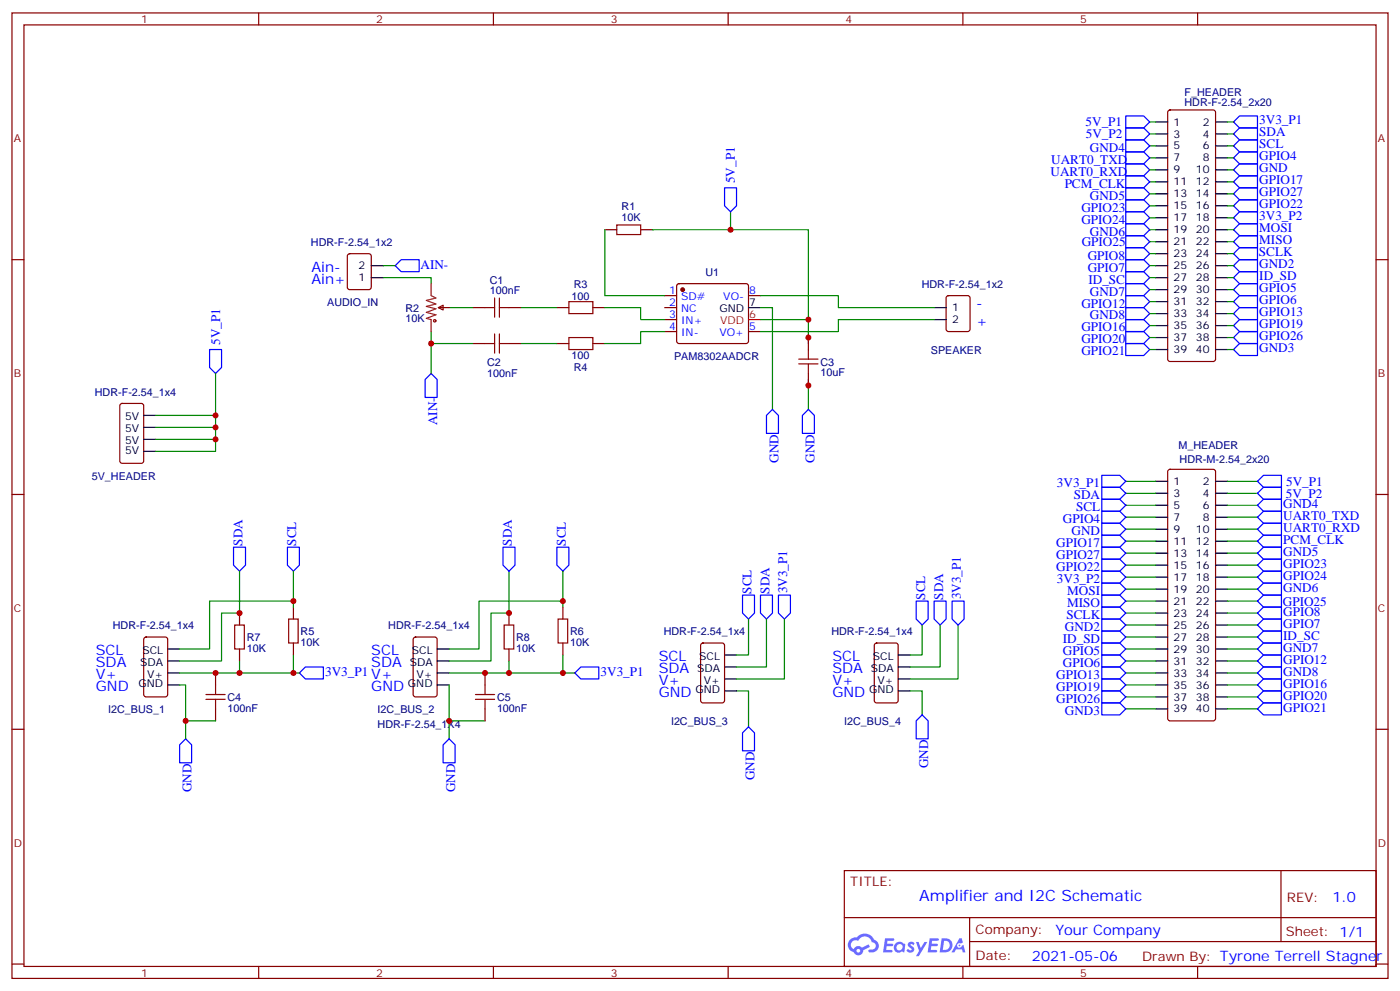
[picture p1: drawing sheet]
<svg xmlns="http://www.w3.org/2000/svg" width="412mm" height="292mm" viewBox="0 0 412 292" stroke-linecap="round" stroke-linejoin="round" font-family="sans-serif">
<g fill="none" stroke="#870000" stroke-width=".35">
<path d="M3.5 3.8h405.4v284.3h-405.4zM7.1 7.3h398.2v277.3h-398.2zM76.2 3.8v3.5M145.3 3.8v3.5M214.5 3.8v3.5M283.6 3.8v3.5M352.8 3.8v3.5M3.5 76.5h3.6M405.3 76.5h3.6M3.5 145.6h3.6M405.3 145.6h3.6M3.5 214.8h3.6"/>
<path d="M405.3 214.8h3.6M248.7 256.4h156.6v28.2h-156.6zM377.3 256.4v20.9M248.7 270.2h156.5M285.6 277.3h119.6M285.6 270.2v14.2M3.5 283.9h3.6M76.2 284.6v3.5M145.3 284.6v3.5M214.5 284.6v3.5M283.6 284.6v3.5M352.8 284.6v3.5"/>
<path d="M405.3 283.9h3.6"/>
</g>
<g fill="#5487ff">
<path d="M267.7 277.6a1.22 1.22 0 0 1 1.7 .2l-.4 .6a.47 .47 0 0 0-.3-.4 .47 .47 0 0 0-.5 .2l.1 .2a1.14 1.14 0 0 1 .8 1.8 1.14 1.14 0 0 1-1.9 0l-.2-.2 .5-.6 .7 .5a.29 .29 0 0 0 .3-.3 .29 .29 0 0 0-.2-.3 1.04 1.04 0 0 1-.6-1.7z"/>
<path d="M260.7 276.3h2.4l.3 .2-.2 .5-1.8 .1-.1 .8h1.5l.3 .4-.3 .4h-1.6l-.2 1.1h1.7l.2 .3-.2 .3-2.6 .1z"/>
<path d="M273.8 276.3h2.4l.3 .2-.1 .5-1.8 .1-.2 .8h1.6l.3 .4-.4 .4h-1.6l-.1 1.1h1.7l.2 .3-.2 .3-2.6 .1z"/>
<path d="M282.6 276.3h.7l.3 1.3-.6 .3a.69 .69 0 0 0-1 .3 .69 .69 0 0 0 .4 .9 .69 .69 0 0 0 .9-.6l.5-.2 .6 2.2h-.8l-.2-.9h-1.8l-.5 .9h-.8z"/>
<path d="M269.8 277.4h.8l.6 1.8 1.1-1.8h.9l-2.6 4.2h-.8l.9-1.5z"/>
<path d="M277.4 276.3l-.6 4.2h1.3a2.11 2.11 0 0 0 2.5-2.1 2.11 2.11 0 0 0-2.5-2.1zM278.1 277.1a1.39 1.39 0 0 1 1.7 1.4 1.39 1.39 0 0 1-1.8 1.3h-.3z"/>
<path d="M263.7 277.9a1.54 1.54 0 0 0-.1 2.2 1.54 1.54 0 0 0 2.2 .1l.6 .3 .3-2.3-.2-.3h-.4a1.49 1.49 0 0 0-2.4 0zM264 278.9a.94 .94 0 0 1 1.8 0 .94 .94 0 0 1-1.8 0z"/>
<path d="M250.4 276.7a2.18 2.18 0 0 0 1.1 3.7 1.44 1.44 0 0 0 1.6 .9 1.44 1.44 0 0 0 1.2-1.4l2-1.1-.5-.7-1.9 1a1.47 1.47 0 0 0-2.4 .4 1.39 1.39 0 0 1-.7-1.9 1.39 1.39 0 0 1 2-.5 2.12 2.12 0 0 1 2.2-1.3 2.12 2.12 0 0 1 1.9 1.7 1.14 1.14 0 0 1 1.1 1.4 1.14 1.14 0 0 1-1.7 .7 .43 .43 0 0 0-.5 .4 .43 .43 0 0 0 .4 .5 1.98 1.98 0 0 0 2.5-1.2 1.98 1.98 0 0 0-1.2-2.6 3.1 3.1 0 0 0-5.3-.6l-.9 .1zM252.3 280a.55 .55 0 0 1 1.1 0 .55 .55 0 0 1-1.1 0z"/>
<circle cx="282.6" cy="278.4" r=".26"/>
</g>
<g fill="none" stroke="#a10000" stroke-width=".35">
<path d="M181.7 66.3h7v2.8h-7zM142.9 90.6h2.8M145.7 87.8v5.6M145.7 98.4v5.6M147.1 90.6h2.8M147.1 87.8v5.6M147.1 98.4v5.6M167.6 99.4h7v3.5h-7zM167.6 88.8h7v3.6h-7zM142.9 101.2h2.8M147.1 101.2h2.8M235.3 107.2h5.6"/>
<path d="M235.3 105.8h5.6M238.1 102.9v2.9M238.1 107.2v2.8M69.1 184.1h2.9v7h-2.9zM85 182.3h2.8v7.1h-2.8zM148.5 184.1h2.8v7h-2.8zM164.4 182.3h2.8v7.1h-2.8zM60.7 206h5.6M60.7 204.5h5.6M63.5 201.7v2.8M63.5 206v2.8M140.1 206h5.6"/>
<path d="M140.1 204.5h5.6M142.9 201.7v2.8M142.9 206v2.8"/>
<circle cx="128.1" cy="94.5" r=".35"/>
</g>
<g fill="none" stroke="#870000" stroke-width=".35">
<path d="M344.2 32.6l.5-.2h12.7l.5 .2 .2 .5v72.7l-.3 .5-.4 .2h-12.7l-.5-.3-.2-.4v-72.7zM102.5 74.9l.5-.2h5.7l.6 .4 .1 9.5-.5 .6-5.9 .1-.6-.5-.1-9.4zM178.2 67.7h3.5M188.7 67.7h3.6M129.1 90.6l1.4-.7v1.4zM129.1 90.6h3.2M139.3 90.6h3.6M149.9 90.6h3.6M164 90.6h3.6M174.6 90.6h3.6M195.8 90.6h3.5M195.8 87.1h3.5"/>
<path d="M195.8 94.1h3.5M195.8 97.6h3.5M199.6 83.7l.4-.2h19.8l.5 .2 .2 .5v16.3l-.2 .5-.5 .2h-19.8l-.5-.3-.2-.4v-16.3zM220.5 87.1h3.5M220.5 97.6h3.5M238.1 99.4v3.5M278.9 87.3l.5-.2h5.6l.7 .4 .1 9.4-.5 .7h-5.9l-.7-.4v-9.4zM35.5 119l.5-.2h5.6l.7 .4v16.5l-.4 .7-5.9 .1-.7-.5v-16.5zM139.3 101.2h3.6M149.9 101.2h3.6M164 101.2h3.6M174.6 101.2h3.6"/>
<path d="M238.1 110v3.5M344.2 138.4l.5-.2h12.7l.5 .2 .2 .5v72.7l-.3 .5-.4 .2h-12.7l-.5-.2-.2-.5v-72.7zM86.4 178.8v3.5M165.8 178.8v3.5M42.6 187.8l.4-.2h5.7l.6 .4 .1 16.5-.5 .7h-5.9l-.6-.4-.1-16.5zM63.5 198.2v3.5M70.6 180.6v3.5M70.6 191.1v3.6M86.4 189.4v3.5M121.9 187.8l.5-.2h5.7l.6 .4 .1 16.5-.5 .7h-5.9l-.6-.4-.1-16.5zM142.9 198.2v3.5M149.9 180.6v3.5"/>
<path d="M149.9 191.1v3.6M165.8 189.4v3.5M206.6 189.6l.5-.2h5.6l.7 .4v16.5l-.4 .7h-5.9l-.7-.5v-16.4zM257.8 189.6l.4-.2h5.7l.6 .4 .1 16.5-.5 .7h-5.9l-.6-.5-.1-16.4zM63.5 208.8v3.5M142.9 208.8v3.5"/>
</g>
<circle cx="201.1" cy="85.3" r=".53" fill="#870000" stroke="#870000" stroke-width=".35"/>
<path d="M220.5 94.1h3.5" fill="none" stroke="#f00" stroke-width=".35"/>
<g fill="none" stroke="#000" stroke-width=".35">
<path d="M340.4 35.9h3.6M340.4 39.4h3.6M358.1 35.9h3.5M358.1 39.4h3.5M340.4 43h3.6M340.4 46.5h3.6M340.4 50h3.6M340.4 53.6h3.6M340.4 57.1h3.6M358.1 43h3.5M358.1 46.5h3.5M358.1 50h3.5"/>
<path d="M358.1 53.6h3.5M358.1 57.1h3.5M109.4 78.2h3.5M340.4 78.2h3.6M340.4 60.6h3.6M340.4 64.1h3.6M340.4 67.7h3.6M340.4 71.2h3.6M340.4 74.7h3.6M358.1 78.2h3.5M358.1 60.6h3.5M358.1 64.1h3.5"/>
<path d="M358.1 67.7h3.5M358.1 71.2h3.5M358.1 74.7h3.5M109.4 81.8h3.5M220.5 90.6h3.5M275.2 90.6h3.5M275.2 94.1h3.5M340.4 81.8h3.6M340.4 85.3h3.6M340.4 88.8h3.6M340.4 92.4h3.6M340.4 95.9h3.6"/>
<path d="M340.4 99.4h3.6M358.1 81.8h3.5M358.1 85.3h3.5M358.1 88.8h3.5M358.1 92.4h3.5M358.1 95.9h3.5M358.1 99.4h3.5M340.4 102.9h3.6M358.1 102.9h3.5M42.3 132.9h3.6M42.3 129.4h3.6M42.3 125.9h3.6"/>
<path d="M42.3 122.3h3.6M340.4 141.7h3.6M340.4 145.3h3.6M340.4 148.8h3.6M340.4 152.3h3.6M340.4 155.9h3.6M340.4 159.4h3.6M358.1 141.7h3.5M358.1 145.3h3.5M358.1 148.8h3.5M358.1 152.3h3.5M358.1 155.9h3.5"/>
<path d="M358.1 159.4h3.5M340.4 162.9h3.6M340.4 166.4h3.6M340.4 170h3.6M340.4 173.5h3.6M340.4 177h3.6M358.1 162.9h3.5M358.1 166.4h3.5M358.1 170h3.5M358.1 173.5h3.5M358.1 177h3.5M49.4 198.2h3.5"/>
<path d="M49.4 194.7h3.5M49.4 191.1h3.5M128.8 198.2h3.5M128.8 194.7h3.5M128.8 191.1h3.5M213.4 200h3.6M213.4 196.4h3.6M213.4 192.9h3.6M264.6 200h3.5M264.6 196.4h3.5M264.6 192.9h3.5M340.4 198.2h3.6"/>
<path d="M340.4 194.7h3.6M340.4 191.1h3.6M340.4 180.6h3.6M340.4 184.1h3.6M340.4 187.6h3.6M358.1 198.2h3.5M358.1 194.7h3.5M358.1 191.1h3.5M358.1 180.6h3.5M358.1 184.1h3.5M358.1 187.6h3.5M49.4 201.7h3.5"/>
<path d="M128.8 201.7h3.5M213.4 203.5h3.6M264.6 203.5h3.5M340.4 201.7h3.6M340.4 205.2h3.6M340.4 208.8h3.6M358.1 201.7h3.5M358.1 205.2h3.5M358.1 208.8h3.5"/>
</g>
<g fill="none" stroke="#008700" stroke-width=".35">
<path d="M338.7 35.9h1.7M338.7 39.4h1.7M361.6 35.9h1.8M361.6 39.4h1.8M338.7 43h1.7M338.7 46.5h1.7M338.7 53.6h1.7M338.7 57.1h1.7M338.7 50h1.7M361.6 43h1.8M361.6 46.5h1.8M361.6 53.6h1.8"/>
<path d="M361.6 57.1h1.8M361.6 50h1.8M112.9 78.2h3.5M178.2 67.7v19.4h17.6M192.3 67.7h45.8v26.4h-14.1M215.2 62.4v5.3M338.7 74.7h1.7M338.7 78.2h1.7M338.7 71.2h1.7M338.7 67.7h1.7M338.7 64.1h1.7M338.7 60.6h1.7"/>
<path d="M361.6 74.7h1.8M361.6 78.2h1.8M361.6 71.2h1.8M361.6 67.7h1.8M361.6 64.1h1.8M361.6 60.6h1.8M112.9 81.8h14.1v1.7M127 97.6v3.6h12.3M132.3 90.6h7M153.5 90.6h10.5M178.2 90.6h10.5v3.5h7.1M195.8 97.6h-7.1v3.6h-10.5"/>
<path d="M224 87.1h22.9v3.5h28.3M224 90.6h3.5v30M238.1 94.1v7.1M275.2 94.1h-28.3v3.5h-22.9M338.7 99.4h1.7M338.7 95.9h1.7M338.7 92.4h1.7M338.7 88.8h1.7M338.7 85.3h1.7M338.7 81.8h1.7M361.6 99.4h1.8M361.6 95.9h1.8"/>
<path d="M361.6 92.4h1.8M361.6 88.8h1.8M361.6 85.3h1.8M361.6 81.8h1.8M63.5 110v22.9h-17.6M127 101.2v8.8M153.5 101.2h10.5M238.1 111.8v8.8M338.7 102.9h1.7M361.6 102.9h1.8M45.9 129.4h17.6M45.9 125.9h17.6"/>
<path d="M45.9 122.3h17.6M331.6 141.7h8.8M331.6 145.3h8.8M331.6 148.8h8.8M331.6 152.3h8.8M331.6 155.9h8.8M331.6 159.4h8.8M361.6 141.7h8.8M361.6 145.3h8.8M361.6 148.8h8.8M361.6 152.3h8.8M361.6 155.9h8.8"/>
<path d="M361.6 159.4h8.8M70.6 168.2v12.4h-5.3v14.1h-12.4M86.4 178.8v-1.8h-24.7v14.1h-8.8M86.4 168.2v8.8M149.9 168.2v12.4h-5.3v14.1h-12.3M165.8 178.8v-1.8h-24.7v14.1h-8.8M165.8 168.2v8.8M331.6 162.9h8.8M331.6 166.4h8.8M331.6 170h8.8M331.6 173.5h8.8M331.6 177h8.8"/>
<path d="M361.6 162.9h8.8M361.6 166.4h8.8M361.6 170h8.8M361.6 173.5h8.8M361.6 177h8.8M70.6 194.7v3.5M86.4 192.9v5.3h-33.5M86.4 198.2h1.8M149.9 194.7v3.5M165.8 192.9v5.3h-33.5M165.8 198.2h3.5M220.5 182.3v10.6h-3.5"/>
<path d="M225.8 182.3v14.1h-8.8M231.1 182.3v17.7h-14.1M271.6 184.1v8.8h-3.5M276.9 184.1v12.3h-8.8M282.2 184.1v15.9h-14.1M331.6 180.6h8.8M331.6 184.1h8.8M331.6 187.6h8.8M331.6 191.1h8.8M331.6 198.2h8.8M331.6 194.7h8.8M361.6 180.6h8.8"/>
<path d="M361.6 184.1h8.8M361.6 187.6h8.8M361.6 191.1h8.8M361.6 198.2h8.8M361.6 194.7h8.8M52.9 201.7h1.8v10.6h8.8M54.7 212.3v5.3M132.3 201.7v10.6h10.6M132.3 212.3v5.3M217 203.5h3.5v10.6M268.1 203.5h3.5v7M331.6 201.7h8.8"/>
<path d="M331.6 205.2h8.8M331.6 208.8h8.8M361.6 201.7h8.8M361.6 205.2h8.8M361.6 208.8h8.8"/>
</g>
<g fill="none" stroke="#00f" stroke-width=".35">
<path d="M331.6 34.1h5.3l1.8 1.8-1.8 1.8h-5.3zM331.6 37.7h5.3l1.8 1.7-1.8 1.8h-5.3zM363.4 39.4l1.7-1.7h5.3v3.5h-5.3zM363.4 35.9l1.7-1.8h5.3v3.6h-5.3zM213.4 55.3h3.6v5.3l-1.8 1.8-1.8-1.8zM331.6 48.3h5.3l1.8 1.7-1.8 1.8h-5.3zM331.6 44.7h5.3l1.8 1.8-1.8 1.8h-5.3zM331.6 41.2h5.3l1.8 1.8-1.8 1.7h-5.3zM331.6 51.8h5.3l1.8 1.8-1.8 1.7h-5.3zM331.6 55.3h5.3l1.8 1.8-1.8 1.7h-5.3zM331.6 58.8h5.3l1.8 1.8-1.8 1.8h-5.3zM363.4 53.6l1.7-1.8h5.3v3.5h-5.3z"/>
<path d="M363.4 46.5l1.7-1.8h5.3v3.6h-5.3zM365.1 55.3h5.3v3.5h-5.3l-1.7-1.7zM365.1 48.3h5.3v3.5h-5.3l-1.7-1.8zM365.1 41.2h5.3v3.5h-5.3l-1.7-1.7zM116.4 78.2l1.8-1.7h5.3v3.5h-5.3zM331.6 62.4h5.3l1.8 1.7-1.8 1.8h-5.3zM331.6 65.9h5.3l1.8 1.8-1.8 1.7h-5.3zM331.6 69.4h5.3l1.8 1.8-1.8 1.8h-5.3zM331.6 73h5.3l1.8 1.7-1.8 1.8h-5.3zM331.6 76.5h5.3l1.8 1.7-1.8 1.8h-5.3zM363.4 78.2l1.7-1.7h5.3v3.5h-5.3zM363.4 67.7l1.7-1.8h5.3v3.5h-5.3z"/>
<path d="M363.4 60.6l1.7-1.8h5.3v3.6h-5.3zM365.1 73h5.3v3.5h-5.3l-1.7-1.8zM365.1 69.4h5.3v3.6h-5.3l-1.7-1.8zM365.1 62.4h5.3v3.5h-5.3l-1.7-1.8zM331.6 80h5.3l1.8 1.8-1.8 1.7h-5.3zM331.6 83.5h5.3l1.8 1.8-1.8 1.8h-5.3zM331.6 87.1h5.3l1.8 1.7-1.8 1.8h-5.3zM331.6 90.6h5.3l1.8 1.8-1.8 1.7h-5.3zM331.6 94.1h5.3l1.8 1.8-1.8 1.7h-5.3zM331.6 97.6h5.3l1.8 1.8-1.8 1.8h-5.3zM363.4 99.4l1.7-1.8h5.3v3.6h-5.3zM363.4 92.4l1.7-1.8h5.3v3.5h-5.3z"/>
<path d="M363.4 85.3l1.7-1.8h5.3v3.6h-5.3zM365.1 94.1h5.3v3.5h-5.3l-1.7-1.7zM365.1 87.1h5.3v3.5h-5.3l-1.7-1.8zM365.1 80h5.3v3.5h-5.3l-1.7-1.7zM61.7 102.9h3.6v5.3l-1.8 1.8-1.8-1.8zM127 110l1.8 1.8v5.3h-3.6v-5.3zM331.6 101.2h5.3l1.8 1.7-1.8 1.8h-5.3zM365.1 101.2h5.3v3.5h-5.3l-1.7-1.8zM227.5 120.6l1.8 1.7v5.3h-3.5v-5.3zM238.1 120.6l1.8 1.7v5.3h-3.5v-5.3zM324.6 140h5.2l1.8 1.7-1.8 1.8h-5.2zM324.6 143.5h5.2l1.8 1.8-1.8 1.7h-5.2z"/>
<path d="M324.6 147h5.2l1.8 1.8-1.8 1.8h-5.2zM324.6 150.6h5.2l1.8 1.7-1.8 1.8h-5.2zM324.6 154.1h5.2l1.8 1.8-1.8 1.7h-5.2zM324.6 157.6h5.2l1.8 1.8-1.8 1.7h-5.2zM370.4 141.7l1.8-1.7h5.3v3.5h-5.3zM370.4 145.3l1.8-1.8h5.3v3.5h-5.3zM370.4 152.3l1.8-1.7h5.3v3.5h-5.3zM370.4 148.8l1.8-1.8h5.3v3.6h-5.3zM370.4 159.4l1.8-1.8h5.3v3.5h-5.3zM370.4 155.9l1.8-1.8h5.3v3.5h-5.3zM68.8 161.1h3.5v5.3l-1.7 1.8-1.8-1.8zM84.7 161.1h3.5v5.3l-1.8 1.8-1.7-1.8z"/>
<path d="M148.2 161.1h3.5v5.3l-1.8 1.8-1.7-1.8zM164 161.1h3.6v5.3l-1.8 1.8-1.8-1.8zM218.7 175.3h3.5v5.3l-1.7 1.7-1.8-1.7zM224 175.3h3.5v5.3l-1.7 1.7-1.8-1.7zM229.3 175.3h3.5v5.3l-1.7 1.7-1.8-1.7zM269.9 177h3.5v5.3l-1.8 1.8-1.7-1.8zM275.2 177h3.5v5.3l-1.8 1.8-1.7-1.8zM280.5 177h3.5v5.3l-1.8 1.8-1.7-1.8zM324.6 161.1h5.2l1.8 1.8-1.8 1.8h-5.2zM324.6 164.7h5.2l1.8 1.7-1.8 1.8h-5.2zM324.6 168.2h5.2l1.8 1.8-1.8 1.7h-5.2zM324.6 171.7h5.2l1.8 1.8-1.8 1.8h-5.2z"/>
<path d="M324.6 175.3h5.2l1.8 1.7-1.8 1.8h-5.2zM324.6 178.8h5.2l1.8 1.8-1.8 1.7h-5.2zM370.4 162.9l1.8-1.8h5.3v3.6h-5.3zM370.4 166.4l1.8-1.7h5.3v3.5h-5.3zM370.4 173.5l1.8-1.8h5.3v3.6h-5.3zM370.4 170l1.8-1.8h5.3v3.5h-5.3zM370.4 177l1.8-1.7h5.3v3.5h-5.3zM88.2 198.2l1.8-1.8h5.2v3.6h-5.2zM169.3 198.2l1.8-1.8h5.3v3.6h-5.3zM324.6 182.3h5.2l1.8 1.8-1.8 1.7h-5.2zM324.6 185.8h5.2l1.8 1.8-1.8 1.8h-5.2zM324.6 189.4h5.2l1.8 1.7-1.8 1.8h-5.2z"/>
<path d="M324.6 192.9h5.2l1.8 1.8-1.8 1.7h-5.2zM324.6 196.4h5.2l1.8 1.8-1.8 1.8h-5.2zM324.6 200h5.2l1.8 1.7-1.8 1.8h-5.2zM370.4 180.6l1.8-1.8h5.3v3.5h-5.3zM370.4 187.6l1.8-1.8h5.3v3.6h-5.3zM370.4 191.1l1.8-1.7h5.3v3.5h-5.3zM370.4 184.1l1.8-1.8h5.3v3.5h-5.3zM370.4 198.2l1.8-1.8h5.3v3.6h-5.3zM370.4 194.7l1.8-1.8h5.3v3.5h-5.3zM54.7 217.6l1.7 1.8v5.2h-3.5v-5.2zM130.5 219.4l1.8-1.8 1.8 1.8v5.2h-3.6zM220.5 214.1l1.7 1.7v5.3h-3.5v-5.3z"/>
<path d="M271.6 210.5l1.8 1.8v5.3h-3.5v-5.3zM324.6 203.5h5.2l1.8 1.7-1.8 1.8h-5.2zM324.6 207h5.2l1.8 1.8-1.8 1.7h-5.2zM370.4 201.7l1.8-1.7h5.3v3.5h-5.3zM370.4 205.2l1.8-1.7h5.3v3.5h-5.3zM370.4 208.8l1.8-1.8h5.3v3.5h-5.3z"/>
</g>
<path d="M127 83.5v3.6l1.4 .7-2.8 .7 2.8 1-2.8 .7 2.8 .7-2.8 1.1 2.8 .7-2.8 1.1 1.4 .3v3.5" fill="none" stroke="#8c2424" stroke-width=".35"/>
<g fill="#c00">
<circle cx="70.6" cy="198.2" r=".88"/>
<circle cx="63.5" cy="198.2" r=".88"/>
<circle cx="132.3" cy="212.3" r=".88"/>
<circle cx="142.9" cy="198.2" r=".88"/>
<circle cx="149.9" cy="198.2" r=".88"/>
<circle cx="86.4" cy="198.2" r=".88"/>
<circle cx="63.5" cy="122.3" r=".88"/>
<circle cx="63.5" cy="125.9" r=".88"/>
<circle cx="63.5" cy="129.4" r=".88"/>
<circle cx="165.8" cy="198.2" r=".88"/>
<circle cx="70.6" cy="180.6" r=".88"/>
<circle cx="86.4" cy="177" r=".88"/>
<circle cx="165.8" cy="177" r=".88"/>
<circle cx="149.9" cy="180.6" r=".88"/>
<circle cx="215.2" cy="67.7" r=".88"/>
<circle cx="127" cy="101.2" r=".88"/>
<circle cx="54.7" cy="212.3" r=".88"/>
<circle cx="238.1" cy="94.1" r=".88"/>
<circle cx="238.1" cy="113.5" r=".88"/>
<circle cx="238.1" cy="99.4" r=".88"/>
</g>
<text font-size="4.6" fill="#00f" x="270.8" y="265.4">Amplifier and I2C Schematic</text>
<g font-size="4.2" fill="#00f">
<text x="91.7" y="80">Ain-</text>
<text x="91.7" y="83.5">Ain+</text>
<text x="287.5" y="90.6">-</text>
<text x="287.5" y="95.9">+</text>
<text x="28.2" y="192.9">SCL</text>
<text x="28.2" y="196.4">SDA</text>
<text x="109.4" y="196.4">SDA</text>
<text x="109.4" y="192.9">SCL</text>
<text x="194" y="194.7">SCL</text>
<text x="245.2" y="194.7">SCL</text>
<text x="28.2" y="200">V+</text>
<text x="28.2" y="203.5">GND</text>
<text x="109.4" y="203.5">GND</text>
<text x="194" y="201.7">V+</text>
<text x="194" y="198.2">SDA</text>
<text x="245.2" y="201.7">V+</text>
<text x="245.2" y="198.2">SDA</text>
<text x="194" y="205.2">GND</text>
<text x="245.2" y="205.2">GND</text>
<text x="392.5" y="265.7">1.0</text>
<text x="310.9" y="275.2">Your Company</text>
<text x="304" y="283">2021-05-06</text>
</g>
<g font-size="3.9" fill="#00f">
<text x="319.8" y="37.1">5V_P1</text>
<text x="319.9" y="40.6">5V_P2</text>
<text x="370.9" y="40.2">SDA</text>
<text x="370.9" y="36.7">3V3_P1</text>
<text x="321.1" y="44.7">GND4</text>
<text x="370.9" y="43.7">SCL</text>
<text x="370.9" y="47.2">GPIO4</text>
<text x="216.5" y="53.9" transform="rotate(-90 216.5 53.9)">5V_P1</text>
<text x="309.5" y="51.8">UART0_RXD</text>
<text x="309.7" y="48.2">UART0_TXD</text>
<text x="370.9" y="50.8">GND</text>
<text x="313.6" y="55.3">PCM_CLK</text>
<text x="321" y="58.8">GND5</text>
<text x="370.9" y="57.8">GPIO27</text>
<text x="370.9" y="54.3">GPIO17</text>
<text x="318.5" y="62.3">GPIO23</text>
<text x="318.5" y="65.9">GPIO24</text>
<text x="370.9" y="64.9">3V3_P2</text>
<text x="370.9" y="61.3">GPIO22</text>
<text x="321" y="69.4">GND6</text>
<text x="370.9" y="68.4">MOSI</text>
<text x="370.9" y="71.9">MISO</text>
<text x="318.6" y="72.4">GPIO25</text>
<text x="320.4" y="76.5">GPIO8</text>
<text x="370.8" y="75.5">SCLK</text>
<text x="123.9" y="79.1">AIN-</text>
<text x="320.4" y="80">GPIO7</text>
<text x="320.6" y="83.5">ID_SC</text>
<text x="370.9" y="82.5">ID_SD</text>
<text x="370.9" y="79">GND2</text>
<text x="321.1" y="87">GND7</text>
<text x="370.9" y="89.6">GPIO6</text>
<text x="370.9" y="86">GPIO5</text>
<text x="318.5" y="90.6">GPIO12</text>
<text x="321.1" y="94.1">GND8</text>
<text x="370.9" y="93.1">GPIO13</text>
<text x="64.8" y="101.6" transform="rotate(-90 64.8 101.6)">5V_P1</text>
<text x="318.5" y="97.6">GPIO16</text>
<text x="318.5" y="101.1">GPIO20</text>
<text x="370.9" y="100.2">GPIO26</text>
<text x="370.9" y="96.6">GPIO19</text>
<text x="318.5" y="104.7">GPIO21</text>
<text x="370.9" y="103.7">GND3</text>
<text x="128.8" y="125.2" transform="rotate(-90 128.8 125.2)">AIN-</text>
<text x="229.3" y="136.3" transform="rotate(-90 229.3 136.3)">GND</text>
<text x="239.9" y="136.3" transform="rotate(-90 239.9 136.3)">GND</text>
<text x="311.3" y="143.5">3V3_P1</text>
<text x="378.8" y="143.1">5V_P1</text>
<text x="316.3" y="147">SDA</text>
<text x="378" y="149.6">GND4</text>
<text x="378.8" y="146.6">5V_P2</text>
<text x="313.1" y="154.1">GPIO4</text>
<text x="317" y="150.6">SCL</text>
<text x="378" y="153.1">UART0_TXD</text>
<text x="71.4" y="160.7" transform="rotate(-90 71.4 160.7)">SDA</text>
<text x="87.3" y="160.7" transform="rotate(-90 87.3 160.7)">SCL</text>
<text x="150.8" y="160.7" transform="rotate(-90 150.8 160.7)">SDA</text>
<text x="166.7" y="160.7" transform="rotate(-90 166.7 160.7)">SCL</text>
<text x="311.1" y="161.1">GPIO17</text>
<text x="315.6" y="157.6">GND</text>
<text x="378" y="160.2">PCM_CLK</text>
<text x="378" y="156.6">UART0_RXD</text>
<text x="311.1" y="164.7">GPIO27</text>
<text x="378" y="163.7">GND5</text>
<text x="378" y="167.2">GPIO23</text>
<text x="311.1" y="168.2">GPIO22</text>
<text x="311.3" y="171.7">3V3_P2</text>
<text x="378" y="170.7">GPIO24</text>
<text x="221.3" y="174.9" transform="rotate(-90 221.3 174.9)">SCL</text>
<text x="226.6" y="174.8" transform="rotate(-90 226.6 174.8)">SDA</text>
<text x="231.9" y="174.7" transform="rotate(-90 231.9 174.7)">3V3_P1</text>
<text x="272.5" y="176.6" transform="rotate(-90 272.5 176.6)">SCL</text>
<text x="277.8" y="176.6" transform="rotate(-90 277.8 176.6)">SDA</text>
<text x="283.1" y="176.5" transform="rotate(-90 283.1 176.5)">3V3_P1</text>
<text x="314.4" y="175.3">MOSI</text>
<text x="314.4" y="178.8">MISO</text>
<text x="377.9" y="178.3">GPIO25</text>
<text x="378" y="174.3">GND6</text>
<text x="313.7" y="185.8">GND2</text>
<text x="314.2" y="182.3">SCLK</text>
<text x="378" y="181.3">GPIO8</text>
<text x="378" y="184.8">GPIO7</text>
<text x="313.1" y="189.4">ID_SD</text>
<text x="378" y="188.4">ID_SC</text>
<text x="378" y="191.9">GND7</text>
<text x="313.1" y="192.9">GPIO5</text>
<text x="313.1" y="196.4">GPIO6</text>
<text x="378" y="195.4">GPIO12</text>
<text x="95.8" y="199">3V3_P1 V+</text>
<text x="176.9" y="199">3V3_P1</text>
<text x="311.1" y="200">GPIO13</text>
<text x="311.1" y="203.5">GPIO19</text>
<text x="378" y="199">GND8</text>
<text x="378" y="202.5">GPIO16</text>
<text x="311.1" y="207">GPIO26</text>
<text x="378" y="206">GPIO20</text>
<text x="378" y="209.5">GPIO21</text>
<text x="313.7" y="210.5">GND3</text>
<text x="273.4" y="226.3" transform="rotate(-90 273.4 226.3)">GND</text>
<text x="56.4" y="233.3" transform="rotate(-90 56.4 233.3)">GND</text>
<text x="134.1" y="233.3" transform="rotate(-90 134.1 233.3)">GND</text>
<text x="222.2" y="229.8" transform="rotate(-90 222.2 229.8)">GND</text>
</g>
<g font-size="3.9" fill="#800">
<text x="250.5" y="261">TITLE:</text>
<text x="379.1" y="265.7">REV:</text>
<text x="287.4" y="275.2">Company:</text>
<text x="378.7" y="275.8">Sheet: 1/1</text>
<text x="287.4" y="282.9">Date:</text>
<text x="336.4" y="282.9">Drawn By: Tyrone Terrell Stagner</text>
</g>
<g font-size="3.2" fill="#800">
<text x="41.6" y="6.8">1</text>
<text x="110.8" y="6.8">2</text>
<text x="179.9" y="6.8">3</text>
<text x="249.1" y="6.8">4</text>
<text x="318.2" y="6.8">5</text>
<text x="4.1" y="41.9">A</text>
<text x="405.9" y="41.9">A</text>
<text x="4.1" y="111.1">B</text>
<text x="405.9" y="111.1">B</text>
<text x="4.1" y="180.2">C</text>
<text x="405.9" y="180.2">C</text>
<text x="4.1" y="249.3">D</text>
<text x="405.9" y="249.3">D</text>
<text x="41.6" y="287.6">1</text>
<text x="110.8" y="287.6">2</text>
<text x="179.9" y="287.6">3</text>
<text x="249.1" y="287.6">4</text>
<text x="318.2" y="287.6">5</text>
</g>
<g font-size="3.2" fill="#000080">
<text x="348.9" y="28.2">F_HEADER</text>
<text x="348.9" y="31.3">HDR-F-2.54_2x20</text>
<text x="183.1" y="65.2">10K</text>
<text x="183.1" y="62">R1</text>
<text x="91.6" y="72.4">HDR-F-2.54_1x2</text>
<text x="144.3" y="83.5">C1</text>
<text x="207.8" y="81.3">U1</text>
<text x="144.3" y="86.7">100nF</text>
<text x="168.3" y="88.2">100</text>
<text x="169" y="84.7">R3</text>
<text x="271.5" y="84.8">HDR-F-2.54_1x2</text>
<text x="96.4" y="90.1">AUDIO_IN</text>
<text x="119.4" y="94.9">10K</text>
<text x="119.4" y="91.8">R2</text>
<text x="143.5" y="107.9">C2</text>
<text x="168.3" y="105.9">100</text>
<text x="198.6" y="106">PAM8302AADCR</text>
<text x="241.7" y="107.6">C3</text>
<text x="274.2" y="104.2">SPEAKER</text>
<text x="143.5" y="111.1">100nF</text>
<text x="169" y="109.4">R4</text>
<text x="241.7" y="110.8">10uF</text>
<text x="27.9" y="116.5">HDR-F-2.54_1x4</text>
<text x="347.1" y="132.4">M_HEADER</text>
<text x="347.5" y="136.5">HDR-M-2.54_2x20</text>
<text x="27" y="141.2">5V_HEADER</text>
<text x="33.2" y="185.3">HDR-F-2.54_1x4</text>
<text x="114.4" y="185.3">HDR-F-2.54_1x4</text>
<text x="72.7" y="192">10K</text>
<text x="72.7" y="188.8">R7</text>
<text x="88.5" y="190.2">10K</text>
<text x="88.6" y="187">R5</text>
<text x="152" y="192">10K</text>
<text x="152.1" y="188.8">R8</text>
<text x="167.9" y="190.2">10K</text>
<text x="167.9" y="187">R6</text>
<text x="195.5" y="187.1">HDR-F-2.54_1x4</text>
<text x="244.9" y="187.1">HDR-F-2.54_1x4</text>
<text x="67" y="209.6">100nF</text>
<text x="67" y="206.5">C4</text>
<text x="146.4" y="209.6">100nF</text>
<text x="146.4" y="206.5">C5</text>
<text x="31.9" y="210">I2C_BUS_1</text>
<text x="111.2" y="214.3">HDR-F-2.54_1X4</text>
<text x="111.2" y="210">I2C_BUS_2</text>
<text x="197.7" y="213.6">I2C_BUS_3</text>
<text x="248.6" y="213.6">I2C_BUS_4</text>
</g>
<g font-size="3.2">
<text x="345.7" y="37">1</text>
<text x="345.7" y="40.5">3</text>
<text x="354.3" y="37">2</text>
<text x="354.3" y="40.5">4</text>
<text x="345.7" y="44">5</text>
<text x="345.7" y="47.6">7</text>
<text x="354.3" y="44">6</text>
<text x="354.3" y="47.6">8</text>
<text x="345.7" y="51.1">9</text>
<text x="352.3" y="51.1">10</text>
<text x="345.7" y="54.6">11</text>
<text x="345.7" y="58.1">13</text>
<text x="352.3" y="54.6">12</text>
<text x="352.3" y="58.1">14</text>
<text x="345.7" y="61.7">15</text>
<text x="345.7" y="65.2">17</text>
<text x="352.3" y="61.7">16</text>
<text x="352.3" y="65.2">18</text>
<text x="345.7" y="68.7">19</text>
<text x="352.3" y="68.7">20</text>
<text x="345.7" y="72.2">21</text>
<text x="345.7" y="75.8">23</text>
<text x="352.3" y="72.2">22</text>
<text x="352.3" y="75.8">24</text>
<text x="105.6" y="82.8">1</text>
<text x="105.6" y="79.3">2</text>
<text x="345.7" y="79.3">25</text>
<text x="345.7" y="82.8">27</text>
<text x="352.3" y="79.3">26</text>
<text x="352.3" y="82.8">28</text>
<text x="345.7" y="86.4">29</text>
<text x="345.7" y="89.9">31</text>
<text x="352.3" y="86.4">30</text>
<text x="352.3" y="89.9">32</text>
<text x="211.9" y="92">GND</text>
<text x="220.7" y="90.2">7</text>
<text x="280.5" y="91.7">1</text>
<text x="280.5" y="95.2">2</text>
<text x="345.7" y="93.4">33</text>
<text x="352.3" y="93.4">34</text>
<text x="345.7" y="96.9">35</text>
<text x="345.7" y="100.5">37</text>
<text x="352.3" y="96.9">36</text>
<text x="352.3" y="100.5">38</text>
<text x="345.7" y="104">39</text>
<text x="352.3" y="104">40</text>
<text x="36.8" y="123.8">5V</text>
<text x="36.8" y="130.8">5V</text>
<text x="36.8" y="127.3">5V</text>
<text x="36.8" y="133.6">5V</text>
<text x="345.7" y="142.8">1</text>
<text x="354.3" y="142.8">2</text>
<text x="345.7" y="146.3">3</text>
<text x="345.7" y="149.9">5</text>
<text x="354.3" y="146.3">4</text>
<text x="354.3" y="149.9">6</text>
<text x="345.7" y="153.4">7</text>
<text x="354.3" y="153.4">8</text>
<text x="345.7" y="156.9">9</text>
<text x="345.7" y="160.4">11</text>
<text x="352.3" y="156.9">10</text>
<text x="352.3" y="160.4">12</text>
<text x="345.7" y="164">13</text>
<text x="345.7" y="167.5">15</text>
<text x="352.3" y="164">14</text>
<text x="352.3" y="167.5">16</text>
<text x="345.7" y="171">17</text>
<text x="352.3" y="171">18</text>
<text x="345.7" y="174.6">19</text>
<text x="345.7" y="178.1">21</text>
<text x="352.3" y="174.6">20</text>
<text x="352.3" y="178.1">22</text>
<text x="345.7" y="181.6">23</text>
<text x="345.7" y="185.1">25</text>
<text x="352.3" y="181.6">24</text>
<text x="352.3" y="185.1">26</text>
<text x="345.7" y="188.7">27</text>
<text x="352.3" y="188.7">28</text>
<text x="41.3" y="196.1">SDA</text>
<text x="41.9" y="192.5">SCL</text>
<text x="120.7" y="196.1">SDA</text>
<text x="121.3" y="192.5">SCL</text>
<text x="205.3" y="197.8">SDA</text>
<text x="206" y="194.3">SCL</text>
<text x="256.5" y="197.8">SDA</text>
<text x="257.1" y="194.3">SCL</text>
<text x="345.7" y="192.2">29</text>
<text x="345.7" y="195.7">31</text>
<text x="352.3" y="192.2">30</text>
<text x="352.3" y="195.7">32</text>
<text x="40.8" y="202.4">GND</text>
<text x="43.3" y="199.6">V+</text>
<text x="120.2" y="202.4">GND</text>
<text x="122.7" y="199.6">V+</text>
<text x="207.4" y="201.4">V+</text>
<text x="258.5" y="201.4">V+</text>
<text x="345.7" y="199.2">33</text>
<text x="345.7" y="202.8">35</text>
<text x="352.3" y="199.2">34</text>
<text x="352.3" y="202.8">36</text>
<text x="204.8" y="204.2">GND</text>
<text x="256" y="204.2">GND</text>
<text x="345.7" y="206.3">37</text>
<text x="345.7" y="209.8">39</text>
<text x="352.3" y="206.3">38</text>
<text x="352.3" y="209.8">40</text>
</g>
<g font-size="3.2" fill="#00f">
<text x="197.1" y="86.7">1</text>
<text x="200.6" y="88.5">SD#</text>
<text x="213.1" y="88.5">VO-</text>
<text x="220.7" y="86.7">8</text>
<text x="197.1" y="90.2">2</text>
<text x="197.1" y="93.8">3</text>
<text x="200.6" y="92">NC</text>
<text x="200.6" y="95.5">IN+</text>
<text x="197.1" y="97.3">4</text>
<text x="200.6" y="99.1">IN-</text>
<text x="211.9" y="99.1">VO+</text>
<text x="220.7" y="97.3">5</text>
</g>
<g font-size="3.2" fill="#f00">
<text x="212.1" y="95.5">VDD</text>
<text x="220.7" y="93.8">6</text>
</g>
</svg>
